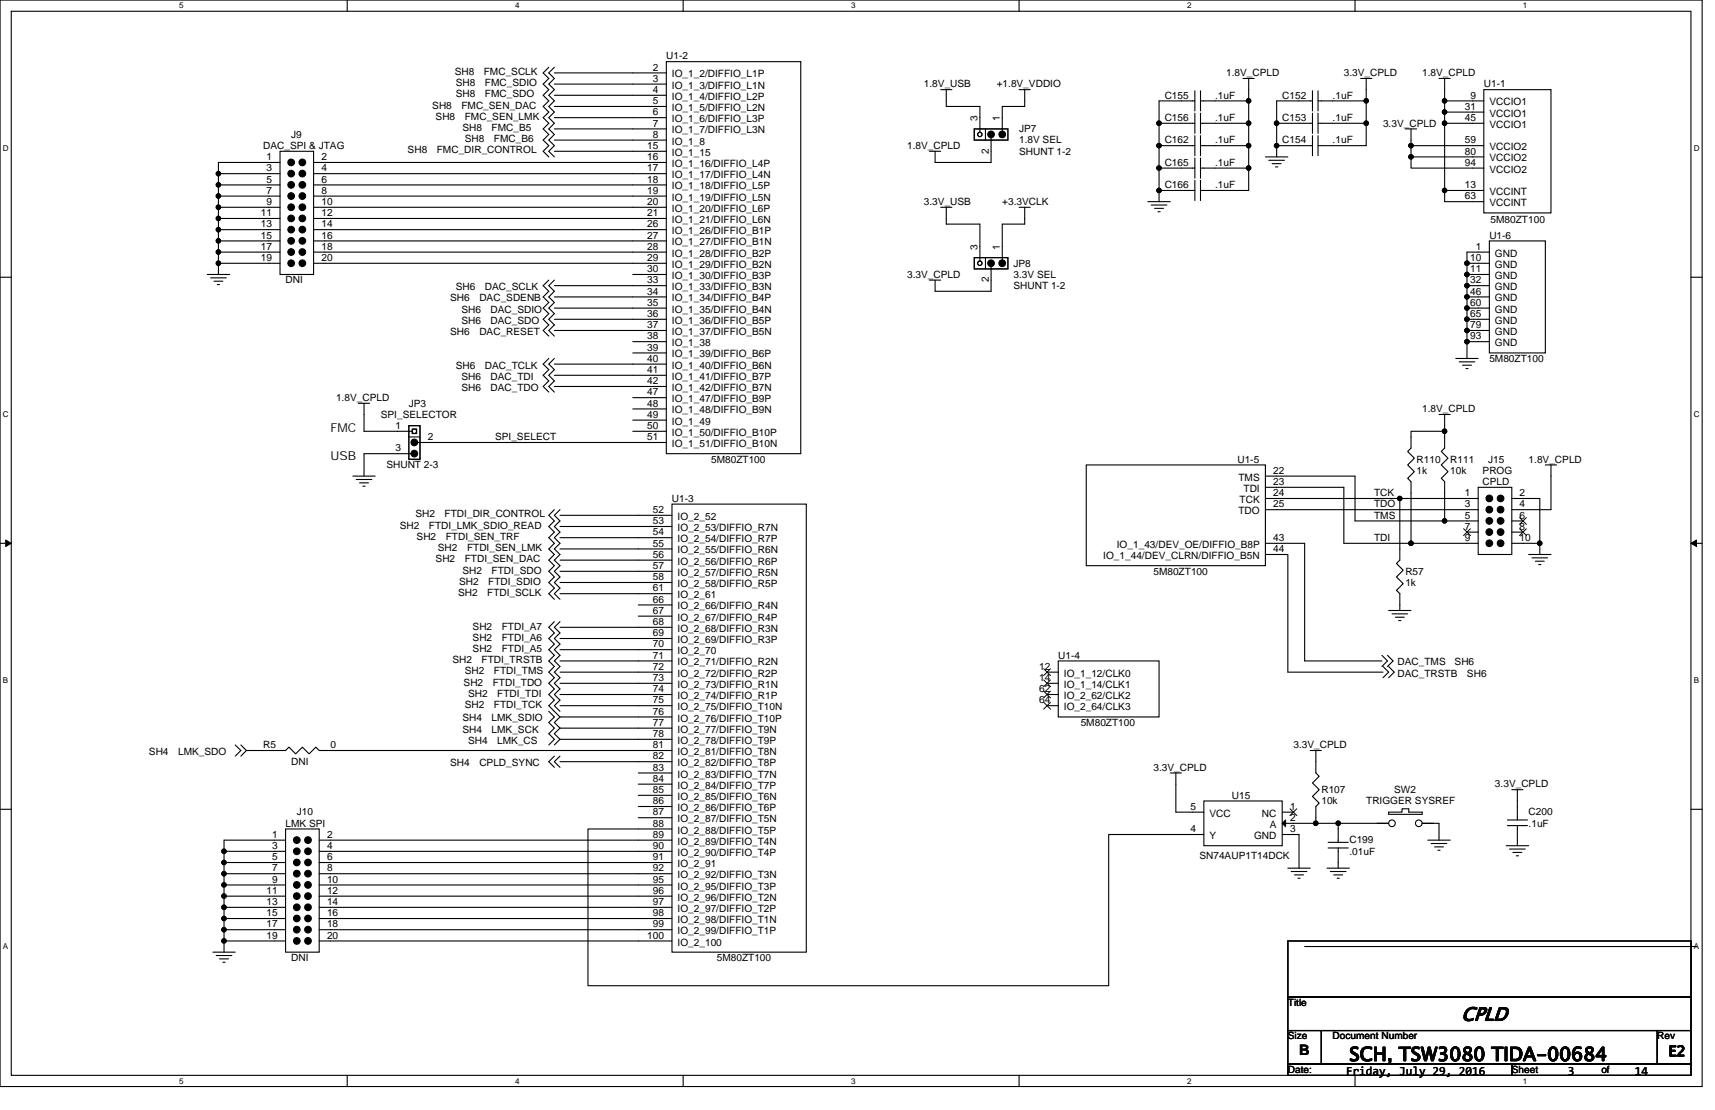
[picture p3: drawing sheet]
<svg xmlns="http://www.w3.org/2000/svg" width="432mm" height="279mm" viewBox="0 0 432 279" stroke-linecap="round" stroke-linejoin="round" font-family="sans-serif">
<path d="M0 0h428.6v273.5h-428.6zM2.8 2.8h422.9v267.9h-422.9z" fill="none" stroke="#000" stroke-width=".28"/>
<g fill="#fff">
<path d="M45.1 .3h1.1v2.3h-1.1z"/>
<path d="M45.1 271h1.1v2.2h-1.1z"/>
</g>
<path d="M87.4 0v2.8M87.4 270.7v2.8" fill="none" stroke="#000" stroke-width=".28"/>
<g fill="#fff">
<path d="M129.7 .3h1.1v2.3h-1.1z"/>
<path d="M129.7 271h1.1v2.2h-1.1z"/>
</g>
<path d="M172 0v2.8M172 270.7v2.8" fill="none" stroke="#000" stroke-width=".28"/>
<g fill="#fff">
<path d="M214.3 .3h1.1v2.3h-1.1z"/>
<path d="M214.3 271h1.1v2.2h-1.1z"/>
</g>
<path d="M256.6 0v2.8M256.6 270.7v2.8" fill="none" stroke="#000" stroke-width=".28"/>
<g fill="#fff">
<path d="M298.9 .3h1.1v2.3h-1.1z"/>
<path d="M298.9 271h1.1v2.2h-1.1z"/>
</g>
<path d="M341.2 0v2.8M341.2 270.7v2.8" fill="none" stroke="#000" stroke-width=".28"/>
<g fill="#fff">
<path d="M383.5 .3h1.1v2.3h-1.1z"/>
<path d="M383.5 271h1.1v2.2h-1.1z"/>
<path d="M.7 36.3h1.5v2.3h-1.5z"/>
<path d="M426.5 36.3h1.4v2.3h-1.4z"/>
<path d="M.7 103.3h1.5v2.2h-1.5z"/>
<path d="M426.5 103.3h1.4v2.2h-1.4z"/>
</g>
<path d="M0 69.8h2.8M425.7 69.8h2.9" fill="none" stroke="#000" stroke-width=".28"/>
<g fill="#fff">
<path d="M.7 170.2h1.4v2.3h-1.4z"/>
<path d="M426.5 170.2h1.3v2.3h-1.3z"/>
</g>
<path d="M0 136.8h2.8M425.7 136.8h2.9" fill="none" stroke="#000" stroke-width=".28"/>
<path d="M1.4 135.9l1.4 .9-1.4 .8zM425.7 136.8l1.4-.9v1.7z" fill="#000" stroke="#000" stroke-width=".25"/>
<g fill="#fff">
<path d="M.7 237.2h1.4v2.2h-1.4z"/>
<path d="M426.4 237.2h1.4v2.2h-1.4z"/>
</g>
<g fill="none" stroke="#000" stroke-width=".28">
<path d="M138.2 16.9l-1.4 1.5 1.4 1.3-1.4 1.5 1.4 1.4-1.4 1.4 1.4 1.4-1.4 1.4 1.4 1.4-1.4 1.4 1.4 1.4-1.4 1.4 1.4 1.4-1.4 1.5 1.4 1.4-1.4 1.4 1.4 1.4M139.6 16.9l-1.4 1.5 1.4 1.3-1.4 1.5 1.4 1.4-1.4 1.4 1.4 1.4-1.4 1.4 1.4 1.4-1.4 1.4 1.4 1.4-1.4 1.4 1.4 1.4-1.4 1.5 1.4 1.4-1.4 1.4 1.4 1.4M167.8 15.5h33.8v98.7h-33.8zM167.8 18.4h-28.2M313 19.7h2.8M314.4 19.7v5.7M342.6 19.7h2.8M344 19.7v5.7M362.3 19.7h2.8M363.7 19.7v5.7M70.5 38.1h8.5v31h-8.5zM167.8 24h-28.2"/>
<path d="M167.8 26.8h-28.2M167.8 21.2h-28.2M167.8 32.4h-28.2M167.8 35.3h-28.2M167.8 29.6h-28.2M167.8 38.1h-28.2M234 38.1h2.9M236.9 22.6h2.8M238.3 22.6v4.2h8.4v6.5M245.3 32.4h8.5v2.9h-8.5zM248.1 32.4v2.9M249.5 34.4v6.5h-14.1v-2.8"/>
<path d="M251.8 33.3h1.1v1.1h-1.1zM256.6 22.6h2.8M258 22.6v4.2h-5.7v6.5M291.8 31v5.7M291.8 36.7v5.6M291.8 36.7h9M291.8 31h9M300.8 28.5v5.1M300.8 34.1v5.1M300.8 22.9v5M300.8 39.8v5.1M300.8 25.4h-9v5.6"/>
<path d="M302.3 36.7h12.1M302.3 28.5v5.1M302.3 34.1v5.1M302.3 22.9v5M302.3 39.8v5.1M314.4 25.4v5.6M314.4 31h-12.1M314.4 25.4h-12.1M314.4 31v5.7M314.4 36.7v5.6M318.6 39.5h5.7M321.4 31v5.7"/>
<path d="M321.4 36.7v2.8M321.4 31h9.1M330.5 34.1v5.1M330.5 28.5v5.1M330.5 22.9v5M330.5 36.7h-9.1M330.5 25.4h-9.1v5.6M331.9 31h12.1M331.9 25.4h12.1M331.9 34.1v5.1M331.9 28.5v5.1M331.9 22.9v5"/>
<path d="M344 25.4v5.6M344 31v5.7h-12.1M353.8 32.4h2.9M355.3 39.5v2.8h18.3M355.3 36.7v2.8h18.3M355.3 32.4v4.3h18.3M373.6 22.6h16.9v31h-16.9zM373.6 31h-9.9v16.9M373.6 28.2h-9.9v2.8M373.6 25.4h-9.9v2.8M55 46.5h15.5M55 43.7v2.8"/>
<path d="M55 49.4h15.5M55 46.5v2.9M55 52.2h15.5M55 49.4v2.8M55 55h15.5M55 52.2v2.8M55 57.8h15.5M55 55v2.8M55 57.8v2.8M55 43.7h15.5M70.5 40.9h-15.5v2.8M79 40.9h88.8"/>
<path d="M79 43.7h88.8M79 46.5h88.8M79 49.4h88.8M79 52.2h88.8M79 55h88.8M79 57.8h88.8M236.9 52.2h2.8M238.3 52.2v4.2h8.4v9.3M256.6 52.2h2.8M258 52.2v4.2h-5.7v9.3M289 50.8h5.6M289.9 51.6h3.9"/>
<path d="M290.7 52.5h2.2M291.5 53.3h.6M291.8 42.3v5.6M291.8 47.9v2.9M291.8 42.3h9M291.8 47.9h9M300.8 45.4v5.1M302.3 45.4v5.1M314.4 42.3h-12.1M314.4 42.3v5.6h-12.1M319.4 40.3h4M320.3 41.2h2.3"/>
<path d="M321.1 42h.6M373.6 47.9h-9.9v2.9h9.9M52.2 69.1h5.6M53 69.9h4M53.9 70.8h2.2M54.7 71.6h.6M55 60.6h15.5M55 63.5h15.5M55 60.6v2.9M55 66.3h15.5M55 63.5v2.8M55 66.3v2.8"/>
<path d="M79 60.6h88.8M79 63.5h88.8M79 66.3h88.8M138.2 70.5l-1.4 1.4 1.4 1.4-1.4 1.4 1.4 1.4-1.4 1.5 1.4 1.4-1.4 1.4 1.4 1.4-1.4 1.4 1.4 1.4M139.6 70.5l-1.4 1.4 1.4 1.4-1.4 1.4 1.4 1.4-1.4 1.5 1.4 1.4-1.4 1.4 1.4 1.4-1.4 1.4 1.4 1.4M159.3 69.1h8.5M167.8 77.6h-28.2M167.8 74.7h-28.2M167.8 71.9h-28.2M234 70.5h2.9M245.3 64.9h8.5v2.8h-8.5zM248.1 64.9v2.8"/>
<path d="M249.5 66.8v6.5h-14.1v-2.8M251.8 65.7h1.1v1.1h-1.1zM369.4 66.3v2.8h5.6M369.4 69.1v2.8h5.6M369.4 71.9v2.8h5.6M369.4 77.6h5.6M369.4 77.6v2.8h5.6M369.4 74.7v2.9M375 63.5h-5.6v2.8h5.6M375 60.6h14.1v28.2h-14.1zM138.2 90.2l-1.4 1.5 1.4 1.3-1.4 1.5 1.4 1.4-1.4 1.4 1.4 1.4M139.6 80.4h28.2"/>
<path d="M139.6 90.2l-1.4 1.5 1.4 1.3-1.4 1.5 1.4 1.4-1.4 1.4 1.4 1.4M139.6 83.2h28.2M159.3 86h8.5M159.3 88.8h8.5M167.8 91.7h-28.2M167.8 94.5h-28.2M167.8 97.3h-28.2M366.5 90.2h5.7M367.4 91.1h3.9M368.2 91.9h2.3M369.1 92.8h.5M369.4 83.2v2.8h5.6"/>
<path d="M369.4 80.4v2.8h5.6M369.4 86v4.2M88.8 119.8h5.7M90.2 101.5h2.8M91.7 101.5v7.1h12.1M102.9 107.1h2.8v8.5h-2.8zM102.9 110h2.8M103.8 108h1.1v1.1h-1.1zM103.8 114.2h-12.1v5.6M104.9 111.4h62.9M159.3 100.1h8.5M159.3 102.9h8.5"/>
<path d="M159.3 105.7h8.5M159.3 108.6h8.5M273.5 117h45.1v25.4h-45.1zM318.6 119.8h22.6v11.3h22.5M362.3 104.3h2.8M363.7 108.6v4.2l-.8 .8 1.7 1.7-1.7 1.7 1.7 1.7-1.7 1.7 .8 .8v9.9M363.7 104.3v4.3h-8.4v4.2l-.9 .8 1.7 1.7-1.7 1.7 1.7 1.7-1.7 1.7 .9 .8v15.6h-17v-14.1h-19.7M389.1 117h2.8M390.5 117v11.3h-9.9M89.7 120.7h3.9M90.5 121.5h2.3M91.4 122.4h.5"/>
<path d="M139.6 128.3l-1.4 1.4 1.4 1.4-1.4 1.4 1.4 1.4-1.4 1.4 1.4 1.5-1.4 1.4 1.4 1.4-1.4 1.4 1.4 1.4-1.4 1.4 1.4 1.4-1.4 1.4 1.4 1.4-1.4 1.4 1.4 1.5M141 128.3l-1.4 1.4 1.4 1.4-1.4 1.4 1.4 1.4-1.4 1.4 1.4 1.5-1.4 1.4 1.4 1.4-1.4 1.4 1.4 1.4-1.4 1.4 1.4 1.4-1.4 1.4 1.4 1.4-1.4 1.4 1.4 1.5M169.2 135.3h-28.2M169.2 129.7h-28.2M169.2 138.2h-28.2M169.2 132.5h-28.2M169.2 126.9h33.8v112.8h-33.8zM318.6 128.3h53.6M318.6 125.5h33.8M318.6 136.8h9.9v29.6h19.4M318.6 139.6h5.7v29.6h23.9M352.4 125.5h19.8"/>
<path d="M352.4 125.5v15.5l-.8 .8 1.7 1.7-1.7 1.7 1.7 1.7-1.7 1.7 .8 .8v4.3M355.3 136.8h16.9M363.7 131.1h8.5M369.4 133.9h2.8M372.2 122.7h8.4v16.9h-8.4zM380.6 125.5h7.1v11.3M380.6 136.8h7.1M380.6 131.1h2.9M380.6 133.9h2.9M384.9 139.6h5.6M387.7 136.8v2.8M139.6 156.5l-1.4 1.4 1.4 1.4-1.4 1.4 1.4 1.4-1.4 1.4 1.4 1.5-1.4 1.4 1.4 1.4-1.4 1.4 1.4 1.4-1.4 1.4 1.4 1.4-1.4 1.4 1.4 1.4-1.4 1.4 2.8 2.9"/>
<path d="M141 156.5l-1.4 1.4 1.4 1.4-1.4 1.4 1.4 1.4-1.4 1.4 1.4 1.5-1.4 1.4 1.4 1.4-1.4 1.4 1.4 1.4-1.4 1.4 1.4 1.4-1.4 1.4 1.4 1.4-1.4 1.4 1.4 1.4M160.7 152.3h8.5M160.7 155.1h8.5M169.2 143.8h-28.2M169.2 146.6h-28.2M169.2 141h-28.2M169.2 149.4h-28.2M169.2 157.9h-28.2M349.6 153.7h5.7M350.5 154.5h3.9M351.3 155.4h2.3M352.1 156.2h.6"/>
<path d="M385.7 140.4h4M386.6 141.3h2.2M387.4 142.1h.6M138.2 179l1.4 1.5-1.4 1.4 1.4 1.4-1.4 1.4 1.4 1.4-1.4 1.4M169.2 163.5h-28.2M169.2 166.4h-28.2M169.2 160.7h-28.2M169.2 174.8h-28.2M169.2 169.2h-28.2M169.2 177.6h-28.2M169.2 172h-28.2M263.6 169.2h2.8"/>
<path d="M263.6 172h2.8M263.6 174.8h2.8M263.6 177.6h2.8M266.4 166.4h25.4v14.1h-25.4zM347.9 165l1.4 1.4-1.4 1.4M348.2 167.8l1.4 1.4-1.4 1.4M349.3 165l1.5 1.4-1.5 1.4M349.6 167.8l1.4 1.4-1.4 1.4M59.2 187.5l1.4 1.4-1.4 1.4M60.6 187.5l1.4 1.4M62 188.9h9.9l.8-.8 1.7 1.7 1.7-1.7 1.7 1.7 1.7-1.7 .9 .8h88.8M62 188.9l-1.4 1.4"/>
<path d="M139.6 190.3l-1.4 1.4 1.4 1.4M141 190.3l-1.4 1.4 1.4 1.4M141 191.7h28.2M141 183.3l-1.4 1.4 1.4 1.4M141 180.5l-1.4 1.4 1.4 1.4M141 186.1l-1.4 1.4M160.7 194.6h8.5M160.7 197.4h8.5M169.2 180.5h-28.2M169.2 183.3h-28.2M169.2 186.1h-28.2M294.6 194.6h2.9"/>
<path d="M296.1 194.6v9.8h7M329.9 188.9h2.8M331.3 188.9v5.7l.8 .8-1.6 1.7 1.6 1.7-1.6 1.7 1.6 1.7-.8 .8v4.2M380.6 198.8h2.9M382 198.8v7.6M0 203.7h2.8M56.4 219.9v2.9M56.4 214.3v2.8h15.5M56.4 217.1v2.8h15.5M56.4 214.3h15.5M71.9 208.7h8.5v31h-8.5zM71.9 211.5h-15.5v2.8"/>
<path d="M80.4 211.5h88.8M80.4 214.3h88.8M80.4 217.1h88.8M80.4 219.9h88.8M160.7 200.2h8.5M160.7 203h8.5M160.7 205.8h8.5M169.2 208.7h-21.2v39.4h131.1v-38h24M303.1 201.6h19.7v11.3h-19.7zM322.8 207.2h8.5M322.8 210.1h4.3v8.4M322.8 204.4h2.8"/>
<path d="M324.3 218.5h5.6M325.1 219.4h3.9M331.3 207.2h5.6M334.1 218.5h5.6M334.4 213.4h5.1M334.4 212h5.1M335 219.4h3.9M336.9 207.2v4.8M336.9 207.2h12.7M336.9 213.4v5.1M349.6 204.4h3.4v-.8h1.7v.8h3.4v.6h-8.5zM358.1 207.2h4.2v4.3"/>
<path d="M359.5 211.5h5.6M360.3 212.3h4M361.2 213.2h2.2M362 214h.6M379.2 212.9h5.7M379.5 207.8h5.1M379.5 206.4h5.1M380.1 213.7h3.9M380.9 214.6h2.3M381.8 215.4h.5M382 207.8v5.1M425.7 203.7h2.9"/>
<path d="M53.6 239.7h5.6M56.4 225.6v2.8M56.4 222.8h15.5M56.4 222.8v2.8h15.5M56.4 228.4h15.5M56.4 228.4v2.8h15.5M56.4 231.2v2.8h15.5M56.4 234v2.9h15.5M56.4 236.9v2.8M80.4 222.8h88.8M80.4 225.6h88.8M80.4 228.4h88.8"/>
<path d="M80.4 231.2h88.8M80.4 234h88.8M80.4 236.9h88.8M324.3 236.9h101.4v14.1h-101.4zM325.9 220.2h2.3M326.8 221.1h.5M328.5 238.3h98.7M335.8 220.2h2.3M336.7 221.1h.5M54.4 240.5h4M55.3 241.4h2.2M56.1 242.2h.6"/>
<path d="M324.3 251h101.4v8.4h-101.4zM324.3 259.4h8.4v8.5h-8.4zM332.7 259.4h84.6v8.5h-84.6zM417.3 259.4h8.4v8.5h-8.4zM324.3 267.9h56.3v2.8h-56.3zM380.6 267.9h45.1v2.8h-45.1z"/>
<circle cx="246.7" cy="33.8" r=".55"/>
<circle cx="249.5" cy="33.8" r=".56"/>
<circle cx="246.7" cy="66.3" r=".56"/>
<circle cx="249.5" cy="66.3" r=".57"/>
<circle cx="104.3" cy="108.6" r=".56"/>
<circle cx="104.3" cy="114.2" r=".55"/>
<circle cx="104.3" cy="111.4" r=".55"/>
<circle cx="350.5" cy="207.2" r=".84"/>
<circle cx="357.2" cy="207.2" r=".84"/>
</g>
<g fill="#000" stroke="#000" stroke-width=".28">
<path d="M323.7 206.4v1.7l-.9-.9z"/>
<circle cx="249.5" cy="33.8" r=".84"/>
<circle cx="252.3" cy="33.8" r=".84"/>
<circle cx="291.8" cy="31" r=".57"/>
<circle cx="291.8" cy="36.7" r=".56"/>
<circle cx="314.4" cy="31" r=".56"/>
<circle cx="314.4" cy="36.7" r=".55"/>
<circle cx="314.4" cy="25.4" r=".55"/>
<circle cx="321.4" cy="31" r=".56"/>
<circle cx="321.4" cy="36.7" r=".55"/>
<circle cx="344" cy="31" r=".56"/>
<circle cx="344" cy="25.4" r=".55"/>
<circle cx="355.3" cy="39.5" r=".56"/>
<circle cx="355.3" cy="36.7" r=".56"/>
<circle cx="363.7" cy="31" r=".56"/>
<circle cx="363.7" cy="28.2" r=".55"/>
<circle cx="363.7" cy="25.4" r=".55"/>
<circle cx="55" cy="52.2" r=".56"/>
<circle cx="55" cy="46.5" r=".55"/>
<circle cx="55" cy="57.8" r=".55"/>
<circle cx="55" cy="43.7" r=".55"/>
<circle cx="55" cy="55" r=".55"/>
<circle cx="55" cy="49.3" r=".55"/>
<circle cx="73.3" cy="46.5" r=".84"/>
<circle cx="73.3" cy="52.2" r=".84"/>
<circle cx="73.3" cy="40.9" r=".84"/>
<circle cx="73.3" cy="49.3" r=".84"/>
<circle cx="73.3" cy="57.8" r=".84"/>
<circle cx="73.3" cy="43.7" r=".84"/>
<circle cx="73.3" cy="55" r=".84"/>
<circle cx="76.1" cy="46.5" r=".84"/>
<circle cx="76.1" cy="52.2" r=".84"/>
<circle cx="76.1" cy="40.9" r=".84"/>
<circle cx="76.1" cy="43.7" r=".84"/>
<circle cx="76.1" cy="49.3" r=".84"/>
<circle cx="76.1" cy="57.8" r=".84"/>
<circle cx="76.1" cy="55" r=".84"/>
<circle cx="291.8" cy="47.9" r=".56"/>
<circle cx="291.8" cy="42.3" r=".56"/>
<circle cx="314.4" cy="42.3" r=".55"/>
<circle cx="363.7" cy="47.9" r=".55"/>
<circle cx="55" cy="66.3" r=".56"/>
<circle cx="55" cy="60.6" r=".55"/>
<circle cx="55" cy="63.4" r=".55"/>
<circle cx="73.3" cy="63.4" r=".84"/>
<circle cx="73.3" cy="60.6" r=".84"/>
<circle cx="73.3" cy="66.3" r=".84"/>
<circle cx="76.1" cy="60.6" r=".84"/>
<circle cx="76.1" cy="63.4" r=".84"/>
<circle cx="76.1" cy="66.3" r=".84"/>
<circle cx="249.5" cy="66.3" r=".84"/>
<circle cx="252.3" cy="66.3" r=".84"/>
<circle cx="369.3" cy="66.3" r=".57"/>
<circle cx="369.3" cy="77.5" r=".56"/>
<circle cx="369.3" cy="71.9" r=".56"/>
<circle cx="369.3" cy="69.1" r=".56"/>
<circle cx="369.3" cy="74.7" r=".56"/>
<circle cx="369.3" cy="80.4" r=".57"/>
<circle cx="369.3" cy="83.2" r=".56"/>
<circle cx="369.3" cy="86" r=".56"/>
<circle cx="104.3" cy="111.4" r=".84"/>
<circle cx="104.3" cy="114.2" r=".84"/>
<circle cx="363.7" cy="108.6" r=".56"/>
<circle cx="352.4" cy="125.5" r=".55"/>
<circle cx="355.2" cy="136.7" r=".57"/>
<circle cx="363.7" cy="131.1" r=".55"/>
<circle cx="375" cy="125.5" r=".84"/>
<circle cx="375" cy="128.3" r=".84"/>
<circle cx="375" cy="131.1" r=".84"/>
<circle cx="375" cy="136.7" r=".84"/>
<circle cx="375" cy="133.9" r=".84"/>
<circle cx="377.8" cy="125.5" r=".84"/>
<circle cx="377.8" cy="128.3" r=".84"/>
<circle cx="377.8" cy="131.1" r=".84"/>
<circle cx="377.8" cy="136.7" r=".84"/>
<circle cx="377.8" cy="133.9" r=".84"/>
<circle cx="387.7" cy="136.7" r=".56"/>
<circle cx="56.4" cy="214.3" r=".56"/>
<circle cx="56.4" cy="219.9" r=".55"/>
<circle cx="56.4" cy="217.1" r=".55"/>
<circle cx="74.7" cy="219.9" r=".84"/>
<circle cx="74.7" cy="211.5" r=".84"/>
<circle cx="74.7" cy="214.3" r=".84"/>
<circle cx="74.7" cy="217.1" r=".84"/>
<circle cx="77.5" cy="217.1" r=".84"/>
<circle cx="77.5" cy="219.9" r=".84"/>
<circle cx="77.5" cy="214.3" r=".84"/>
<circle cx="77.5" cy="211.5" r=".84"/>
<circle cx="331.3" cy="207.2" r=".56"/>
<circle cx="336.9" cy="207.2" r=".56"/>
<circle cx="56.4" cy="228.4" r=".56"/>
<circle cx="56.4" cy="231.2" r=".55"/>
<circle cx="56.4" cy="236.8" r=".55"/>
<circle cx="56.4" cy="225.5" r=".55"/>
<circle cx="56.4" cy="222.7" r=".55"/>
<circle cx="56.4" cy="234" r=".55"/>
<circle cx="74.7" cy="231.2" r=".84"/>
<circle cx="74.7" cy="236.8" r=".84"/>
<circle cx="74.7" cy="225.6" r=".84"/>
<circle cx="74.7" cy="228.4" r=".84"/>
<circle cx="74.7" cy="234" r=".84"/>
<circle cx="74.7" cy="222.7" r=".84"/>
<circle cx="77.5" cy="231.2" r=".84"/>
<circle cx="77.5" cy="222.7" r=".84"/>
<circle cx="77.5" cy="228.4" r=".84"/>
<circle cx="77.5" cy="236.8" r=".84"/>
<circle cx="77.5" cy="225.6" r=".84"/>
<circle cx="77.5" cy="234" r=".84"/>
</g>
<g fill="none" stroke="#000" stroke-width=".25">
<path d="M368.5 133.1l1.7 1.7M370.2 133.1l-1.7 1.7M382.6 130.3l1.7 1.7M382.6 133.1l1.7 1.7M384.3 130.3l-1.7 1.7M384.3 133.1l-1.7 1.7M262.8 168.3l1.7 1.8M262.8 171.2l1.7 1.7M262.8 174l1.7 1.7M262.8 176.8l1.7 1.7M264.5 168.3l-1.7 1.8M264.5 171.2l-1.7 1.7"/>
<path d="M264.5 174l-1.7 1.7M264.5 176.8l-1.7 1.7M324.8 203.6l1.7 1.7M326.5 203.6l-1.7 1.7"/>
</g>
<g font-size="4.8">
<text x="367.9" y="256.9">CPLD</text>
<text x="339.7" y="267">SCH, TSW3080 TIDA-00684</text>
</g>
<g font-size="3.7">
<text x="327.1" y="265.6">B</text>
<text x="420.1" y="265.9">E2</text>
</g>
<g font-size="3.1">
<text x="83.2" y="108.9">FMC</text>
<text x="83.2" y="115.9">USB</text>
<text x="338.9" y="270.7">Friday, July 29, 2016</text>
<text x="394.7" y="270.7">3</text>
<text x="411.6" y="270.7">14</text>
</g>
<g font-size="2.5">
<text x="164.4" y="17.8">2</text>
<text x="167.8" y="14.9">U1-2</text>
<text x="114.5" y="18.9">SH8</text>
<text x="114.8" y="21.7">SH8</text>
<text x="121.8" y="18.9">FMC_SCLK</text>
<text x="122.1" y="21.7">FMC_SDIO</text>
<text x="164.4" y="20.6">3</text>
<text x="164.4" y="23.4">4</text>
<text x="169.2" y="19.5">IO_1_2/DIFFIO_L1P</text>
<text x="169.2" y="22.3">IO_1_3/DIFFIO_L1N</text>
<text x="232.6" y="22">1.8V_USB</text>
<text x="251" y="22">+1.8V_VDDIO</text>
<text x="308.7" y="19.2">1.8V_CPLD</text>
<text x="338.3" y="19.2">3.3V_CPLD</text>
<text x="358.1" y="19.2">1.8V_CPLD</text>
<text x="373.6" y="22">U1-1</text>
<text x="108.8" y="27.3">SH8</text>
<text x="114.8" y="24.5">SH8</text>
<text x="116.2" y="27.3">FMC_SEN_DAC</text>
<text x="122.1" y="24.5">FMC_SDO</text>
<text x="164.4" y="26.2">5</text>
<text x="164.4" y="29">6</text>
<text x="169.2" y="25.1">IO_1_4/DIFFIO_L2P</text>
<text x="169.2" y="27.9">IO_1_5/DIFFIO_L2N</text>
<text x="293.2" y="24.8">C155</text>
<text x="305.9" y="24.8">.1uF</text>
<text x="322.8" y="24.8">C152</text>
<text x="335.5" y="24.8">.1uF</text>
<text x="368.8" y="27.6">31</text>
<text x="370.2" y="24.8">9</text>
<text x="375" y="26.5">VCCIO1</text>
<text x="375" y="29.4">VCCIO1</text>
<text x="73.3" y="34.7">J9</text>
<text x="109.7" y="30.2">SH8</text>
<text x="116.5" y="33">SH8</text>
<text x="117" y="35.8">SH8</text>
<text x="117" y="30.2">FMC_SEN_LMK</text>
<text x="123.8" y="33">FMC_B5</text>
<text x="124.4" y="35.8">FMC_B6</text>
<text x="164.4" y="31.9">7</text>
<text x="164.4" y="34.7">8</text>
<text x="169.2" y="30.8">IO_1_6/DIFFIO_L3P</text>
<text x="169.2" y="33.6">IO_1_7/DIFFIO_L3N</text>
<text x="246.1" y="30.5" transform="rotate(-90 246.1 30.5)">3</text>
<text x="251.8" y="30.5" transform="rotate(-90 251.8 30.5)">1</text>
<text x="256.6" y="33.3">JP7</text>
<text x="293.2" y="30.5">C156</text>
<text x="305.9" y="30.5">.1uF</text>
<text x="322.8" y="30.5">C153</text>
<text x="335.5" y="30.5">.1uF</text>
<text x="348.2" y="31.9">3.3V_CPLD</text>
<text x="368.8" y="30.4">45</text>
<text x="375" y="32.2">VCCIO1</text>
<text x="66.3" y="37.5">DAC_SPI &amp; JTAG</text>
<text x="67.1" y="40.3">1</text>
<text x="80.9" y="40.3">2</text>
<text x="102.6" y="38.6">SH8</text>
<text x="110" y="38.6">FMC_DIR_CONTROL</text>
<text x="163" y="37.5">15</text>
<text x="163" y="40.3">16</text>
<text x="169.2" y="36.4">IO_1_8</text>
<text x="169.2" y="39.2">IO_1_15</text>
<text x="228.4" y="37.5">1.8V_CPLD</text>
<text x="248.9" y="38.7" transform="rotate(-90 248.9 38.7)">2</text>
<text x="256.6" y="36.1">1.8V SEL</text>
<text x="256.6" y="38.9">SHUNT 1-2</text>
<text x="293.2" y="36.1">C162</text>
<text x="293.2" y="41.7">C165</text>
<text x="305.9" y="36.1">.1uF</text>
<text x="305.9" y="41.7">.1uF</text>
<text x="322.8" y="36.1">C154</text>
<text x="335.5" y="36.1">.1uF</text>
<text x="368.8" y="36.1">59</text>
<text x="368.8" y="38.9">80</text>
<text x="368.8" y="41.7">94</text>
<text x="375" y="37.8">VCCIO2</text>
<text x="375" y="40.6">VCCIO2</text>
<text x="67.1" y="43.1">3</text>
<text x="67.1" y="46">5</text>
<text x="80.9" y="43.1">4</text>
<text x="80.9" y="46">6</text>
<text x="163" y="43.1">17</text>
<text x="163" y="46">18</text>
<text x="169.2" y="42">IO_1_16/DIFFIO_L4P</text>
<text x="169.2" y="44.9">IO_1_17/DIFFIO_L4N</text>
<text x="169.2" y="47.7">IO_1_18/DIFFIO_L5P</text>
<text x="293.2" y="47.4">C166</text>
<text x="305.9" y="47.4">.1uF</text>
<text x="368.8" y="47.3">13</text>
<text x="375" y="43.5">VCCIO2</text>
<text x="67.1" y="48.8">7</text>
<text x="67.1" y="51.6">9</text>
<text x="80.9" y="48.8">8</text>
<text x="80.9" y="51.6">10</text>
<text x="163" y="48.8">19</text>
<text x="163" y="51.6">20</text>
<text x="169.2" y="50.5">IO_1_19/DIFFIO_L5N</text>
<text x="169.2" y="53.3">IO_1_20/DIFFIO_L6P</text>
<text x="232.6" y="51.6">3.3V_USB</text>
<text x="252.3" y="51.6">+3.3VCLK</text>
<text x="368.8" y="50.2">63</text>
<text x="375" y="49.1">VCCINT</text>
<text x="375" y="51.9">VCCINT</text>
<text x="65.7" y="54.4">11</text>
<text x="65.7" y="57.2">13</text>
<text x="80.9" y="54.4">12</text>
<text x="80.9" y="57.2">14</text>
<text x="163" y="54.4">21</text>
<text x="163" y="57.2">26</text>
<text x="169.2" y="56.1">IO_1_21/DIFFIO_L6N</text>
<text x="169.2" y="58.9">IO_1_26/DIFFIO_B1P</text>
<text x="375.3" y="56.1">5M80ZT100</text>
<text x="65.7" y="60">15</text>
<text x="65.7" y="62.9">17</text>
<text x="65.7" y="65.7">19</text>
<text x="80.9" y="60">16</text>
<text x="80.9" y="62.9">18</text>
<text x="80.9" y="65.7">20</text>
<text x="163" y="60">27</text>
<text x="163" y="62.9">28</text>
<text x="163" y="65.7">29</text>
<text x="169.2" y="61.8">IO_1_27/DIFFIO_B1N</text>
<text x="169.2" y="64.6">IO_1_28/DIFFIO_B2P</text>
<text x="246.1" y="62.9" transform="rotate(-90 246.1 62.9)">3</text>
<text x="251.8" y="62.9" transform="rotate(-90 251.8 62.9)">1</text>
<text x="370.2" y="65.7">10</text>
<text x="371.6" y="62.9">1</text>
<text x="375" y="60">U1-6</text>
<text x="376.4" y="64.6">GND</text>
<text x="71.9" y="71.3">DNI</text>
<text x="163" y="68.5">30</text>
<text x="163" y="71.3">33</text>
<text x="169.2" y="67.4">IO_1_29/DIFFIO_B2N</text>
<text x="169.2" y="70.2">IO_1_30/DIFFIO_B3P</text>
<text x="228.4" y="69.9">3.3V_CPLD</text>
<text x="248.9" y="71.1" transform="rotate(-90 248.9 71.1)">2</text>
<text x="255.2" y="67.1">JP8</text>
<text x="255.2" y="69.9">3.3V SEL</text>
<text x="370.2" y="68.5">11</text>
<text x="370.2" y="71.3">32</text>
<text x="376.4" y="67.4">GND</text>
<text x="376.4" y="70.2">GND</text>
<text x="113.3" y="75.8">SH6</text>
<text x="114.8" y="73">SH6</text>
<text x="120.7" y="75.8">DAC_SDENB</text>
<text x="122.1" y="73">DAC_SCLK</text>
<text x="163" y="74.1">34</text>
<text x="163" y="77">35</text>
<text x="169.2" y="73">IO_1_33/DIFFIO_B3N</text>
<text x="169.2" y="75.9">IO_1_34/DIFFIO_B4P</text>
<text x="255.2" y="72.7">SHUNT 1-2</text>
<text x="370.2" y="74.1">46</text>
<text x="370.2" y="77">60</text>
<text x="376.4" y="73">GND</text>
<text x="376.4" y="75.9">GND</text>
<text x="116.2" y="81.5">SH6</text>
<text x="116.2" y="78.7">SH6</text>
<text x="123.5" y="81.5">DAC_SDO</text>
<text x="123.5" y="78.7">DAC_SDIO</text>
<text x="163" y="79.8">36</text>
<text x="163" y="82.6">37</text>
<text x="169.2" y="78.7">IO_1_35/DIFFIO_B4N</text>
<text x="169.2" y="81.5">IO_1_36/DIFFIO_B5P</text>
<text x="370.2" y="79.8">65</text>
<text x="370.2" y="82.6">79</text>
<text x="376.4" y="78.7">GND</text>
<text x="376.4" y="81.5">GND</text>
<text x="113.3" y="84.3">SH6</text>
<text x="120.7" y="84.3">DAC_RESET</text>
<text x="163" y="85.4">38</text>
<text x="163" y="88.2">39</text>
<text x="169.2" y="84.3">IO_1_37/DIFFIO_B5N</text>
<text x="169.2" y="87.1">IO_1_38</text>
<text x="169.2" y="90">IO_1_39/DIFFIO_B6P</text>
<text x="370.2" y="85.4">93</text>
<text x="376.4" y="84.3">GND</text>
<text x="376.4" y="87.1">GND</text>
<text x="114.8" y="92.8">SH6</text>
<text x="116.2" y="95.6">SH6</text>
<text x="122.1" y="92.8">DAC_TCLK</text>
<text x="123.5" y="95.6">DAC_TDI</text>
<text x="163" y="91.1">40</text>
<text x="163" y="93.9">41</text>
<text x="169.2" y="92.8">IO_1_40/DIFFIO_B6N</text>
<text x="169.2" y="95.6">IO_1_41/DIFFIO_B7P</text>
<text x="375" y="91.1">5M80ZT100</text>
<text x="84.6" y="100.9">1.8V_CPLD</text>
<text x="116.2" y="98.4">SH6</text>
<text x="123.5" y="98.4">DAC_TDO</text>
<text x="163" y="96.7">42</text>
<text x="163" y="99.5">47</text>
<text x="169.2" y="98.4">IO_1_42/DIFFIO_B7N</text>
<text x="169.2" y="101.2">IO_1_47/DIFFIO_B9P</text>
<text x="95.9" y="105.2">SPI_SELECTOR</text>
<text x="99.5" y="108">1</text>
<text x="102.9" y="102.3">JP3</text>
<text x="163" y="102.3">48</text>
<text x="163" y="105.2">49</text>
<text x="163" y="108">50</text>
<text x="169.2" y="104.1">IO_1_48/DIFFIO_B9N</text>
<text x="169.2" y="106.9">IO_1_49</text>
<text x="358.1" y="103.8">1.8V_CPLD</text>
<text x="99.5" y="113.6">3</text>
<text x="107.7" y="110.8">2</text>
<text x="124.7" y="110.7">SPI_SELECT</text>
<text x="163" y="110.8">51</text>
<text x="169.2" y="109.7">IO_1_50/DIFFIO_B10P</text>
<text x="169.2" y="112.5">IO_1_51/DIFFIO_B10N</text>
<text x="97.3" y="117.9">SHUNT 2-3</text>
<text x="179" y="116.4">5M80ZT100</text>
<text x="311.6" y="116.4">U1-5</text>
<text x="320.6" y="119.3">22</text>
<text x="356.7" y="116.4">R110</text>
<text x="356.7" y="119.3">1k</text>
<text x="365.1" y="116.4">R111</text>
<text x="365.1" y="119.3">10k</text>
<text x="373.3" y="119.3">PROG</text>
<text x="374.7" y="116.4">J15</text>
<text x="384.9" y="116.4">1.8V_CPLD</text>
<text x="311.8" y="121">TMS</text>
<text x="313.1" y="123.8">TDI</text>
<text x="320.6" y="122.1">23</text>
<text x="320.6" y="124.9">24</text>
<text x="346" y="124.9">TCK</text>
<text x="368.8" y="124.9">1</text>
<text x="373.3" y="122.1">CPLD</text>
<text x="382.6" y="124.9">2</text>
<text x="104.6" y="130.3">SH2</text>
<text x="112" y="130.3">FTDI_DIR_CONTROL</text>
<text x="164.4" y="129.1">52</text>
<text x="164.4" y="131.9">53</text>
<text x="169.2" y="126.3">U1-3</text>
<text x="170.6" y="130.9">IO_2_52</text>
<text x="311.8" y="129.4">TDO</text>
<text x="312.1" y="126.6">TCK</text>
<text x="320.6" y="127.7">25</text>
<text x="346" y="127.7">TDO</text>
<text x="346" y="130.6">TMS</text>
<text x="368.8" y="127.7">3</text>
<text x="368.8" y="130.5">5</text>
<text x="382.6" y="127.7">4</text>
<text x="382.6" y="130.5">6</text>
<text x="100.7" y="133.1">SH2</text>
<text x="104.9" y="135.9">SH2</text>
<text x="108" y="133.1">FTDI_LMK_SDIO_READ</text>
<text x="112.2" y="135.9">FTDI_SEN_TRF</text>
<text x="164.4" y="134.7">54</text>
<text x="164.4" y="137.6">55</text>
<text x="170.6" y="133.7">IO_2_53/DIFFIO_R7N</text>
<text x="170.6" y="136.5">IO_2_54/DIFFIO_R7P</text>
<text x="281.2" y="137.9">IO_1_43/DEV_OE/DIFFIO_B8P</text>
<text x="320.6" y="136.2">43</text>
<text x="346" y="136.2">TDI</text>
<text x="368.8" y="133.3">7</text>
<text x="368.8" y="136.2">9</text>
<text x="382.6" y="133.3">8</text>
<text x="382.6" y="136.2">10</text>
<text x="109.7" y="141.5">SH2</text>
<text x="110.3" y="138.7">SH2</text>
<text x="117" y="141.5">FTDI_SEN_DAC</text>
<text x="117.6" y="138.7">FTDI_SEN_LMK</text>
<text x="164.4" y="140.4">56</text>
<text x="164.4" y="143.2">57</text>
<text x="170.6" y="139.3">IO_2_55/DIFFIO_R6N</text>
<text x="170.6" y="142.1">IO_2_56/DIFFIO_R6P</text>
<text x="277.8" y="140.7">IO_1_44/DEV_CLRN/DIFFIO_B5N</text>
<text x="320.6" y="139">44</text>
<text x="115.3" y="150">SH2</text>
<text x="115.6" y="147.2">SH2</text>
<text x="116.5" y="144.4">SH2</text>
<text x="122.7" y="150">FTDI_SCLK</text>
<text x="122.9" y="147.2">FTDI_SDIO</text>
<text x="123.8" y="144.4">FTDI_SDO</text>
<text x="164.4" y="146">58</text>
<text x="164.4" y="148.8">61</text>
<text x="170.6" y="144.9">IO_2_57/DIFFIO_R5N</text>
<text x="170.6" y="147.8">IO_2_58/DIFFIO_R5P</text>
<text x="290.4" y="144.6">5M80ZT100</text>
<text x="353.8" y="144.6">R57</text>
<text x="353.8" y="147.5">1k</text>
<text x="164.4" y="151.7">66</text>
<text x="164.4" y="154.5">67</text>
<text x="170.6" y="150.6">IO_2_61</text>
<text x="170.6" y="153.4">IO_2_66/DIFFIO_R4N</text>
<text x="119" y="161.3">SH2</text>
<text x="119" y="158.5">SH2</text>
<text x="126.3" y="161.3">FTDI_A6</text>
<text x="126.3" y="158.5">FTDI_A7</text>
<text x="164.4" y="157.3">68</text>
<text x="164.4" y="160.1">69</text>
<text x="170.6" y="156.2">IO_2_67/DIFFIO_R4P</text>
<text x="170.6" y="159">IO_2_68/DIFFIO_R3N</text>
<text x="170.6" y="161.9">IO_2_69/DIFFIO_R3P</text>
<text x="113.9" y="166.9">SH2</text>
<text x="119" y="164.1">SH2</text>
<text x="121.2" y="166.9">FTDI_TRSTB</text>
<text x="126.3" y="164.1">FTDI_A5</text>
<text x="164.4" y="162.9">70</text>
<text x="164.4" y="165.8">71</text>
<text x="170.6" y="164.7">IO_2_70</text>
<text x="170.6" y="167.5">IO_2_71/DIFFIO_R2N</text>
<text x="266.4" y="165.8">U1-4</text>
<text x="351.9" y="167.5">DAC_TMS</text>
<text x="366.2" y="167.5">SH6</text>
<text x="116.7" y="172.6">SH2</text>
<text x="117" y="169.7">SH2</text>
<text x="124.1" y="172.6">FTDI_TDO</text>
<text x="124.4" y="169.7">FTDI_TMS</text>
<text x="164.4" y="168.6">72</text>
<text x="164.4" y="171.4">73</text>
<text x="170.6" y="170.3">IO_2_72/DIFFIO_R2P</text>
<text x="170.6" y="173.1">IO_2_73/DIFFIO_R1N</text>
<text x="261.6" y="168.6">12</text>
<text x="261.6" y="171.4">14</text>
<text x="267.9" y="170.3">IO_1_12/CLK0</text>
<text x="267.9" y="173.1">IO_1_14/CLK1</text>
<text x="351.9" y="170.3">DAC_TRSTB</text>
<text x="369.4" y="170.3">SH6</text>
<text x="117" y="178.2">SH2</text>
<text x="117.9" y="175.4">SH2</text>
<text x="124.4" y="178.2">FTDI_TCK</text>
<text x="125.2" y="175.4">FTDI_TDI</text>
<text x="164.4" y="174.2">74</text>
<text x="164.4" y="177">75</text>
<text x="164.4" y="179.9">76</text>
<text x="170.6" y="176">IO_2_74/DIFFIO_R1P</text>
<text x="170.6" y="178.8">IO_2_75/DIFFIO_T10N</text>
<text x="261.6" y="174.2">62</text>
<text x="261.6" y="177">64</text>
<text x="267.9" y="176">IO_2_62/CLK2</text>
<text x="267.9" y="178.8">IO_2_64/CLK3</text>
<text x="116.5" y="184.4">SH4</text>
<text x="116.5" y="181.6">SH4</text>
<text x="123.8" y="184.4">LMK_SCK</text>
<text x="123.8" y="181.6">LMK_SDIO</text>
<text x="164.4" y="182.7">77</text>
<text x="164.4" y="185.5">78</text>
<text x="170.6" y="181.6">IO_2_76/DIFFIO_T10P</text>
<text x="170.6" y="184.4">IO_2_77/DIFFIO_T9N</text>
<text x="272.1" y="182.7">5M80ZT100</text>
<text x="37.5" y="190">SH4</text>
<text x="44.9" y="190">LMK_SDO</text>
<text x="66.3" y="188.3">R5</text>
<text x="83.2" y="188.3">0</text>
<text x="117.9" y="187.2">SH4</text>
<text x="125.2" y="187.2">LMK_CS</text>
<text x="164.4" y="188.3">81</text>
<text x="164.4" y="191.1">82</text>
<text x="170.6" y="187.2">IO_2_78/DIFFIO_T9P</text>
<text x="170.6" y="190.1">IO_2_81/DIFFIO_T8N</text>
<text x="325.6" y="188.3">3.3V_CPLD</text>
<text x="73.3" y="192.6">DNI</text>
<text x="113.3" y="192.8">SH4</text>
<text x="120.7" y="192.8">CPLD_SYNC</text>
<text x="164.4" y="194">83</text>
<text x="164.4" y="196.8">84</text>
<text x="170.6" y="192.9">IO_2_82/DIFFIO_T8P</text>
<text x="170.6" y="195.7">IO_2_83/DIFFIO_T7N</text>
<text x="290.4" y="194">3.3V_CPLD</text>
<text x="164.4" y="199.6">85</text>
<text x="164.4" y="202.4">86</text>
<text x="170.6" y="198.5">IO_2_84/DIFFIO_T7P</text>
<text x="170.6" y="201.3">IO_2_85/DIFFIO_T6N</text>
<text x="299.7" y="203.8">5</text>
<text x="310.2" y="201">U15</text>
<text x="324.8" y="203.8">1</text>
<text x="332.7" y="199.6">R107</text>
<text x="332.7" y="202.4">10k</text>
<text x="344" y="202.4">TRIGGER SYSREF</text>
<text x="351" y="199.6">SW2</text>
<text x="376.4" y="198.2">3.3V_CPLD</text>
<text x="71.9" y="208.1">LMK SPI</text>
<text x="74.7" y="205.3">J10</text>
<text x="164.4" y="205.2">87</text>
<text x="164.4" y="208.1">88</text>
<text x="170.6" y="204.2">IO_2_86/DIFFIO_T6P</text>
<text x="170.6" y="207">IO_2_87/DIFFIO_T5N</text>
<text x="170.6" y="209.8">IO_2_88/DIFFIO_T5P</text>
<text x="299.7" y="209.5">4</text>
<text x="304.5" y="205.6">VCC</text>
<text x="317.7" y="205.6">NC</text>
<text x="319.7" y="208.4">A</text>
<text x="324.8" y="206.7">2</text>
<text x="324.8" y="209.5">3</text>
<text x="384.9" y="205.3">C200</text>
<text x="384.9" y="208.1">.1uF</text>
<text x="68.5" y="210.9">1</text>
<text x="68.5" y="213.7">3</text>
<text x="82.3" y="210.9">2</text>
<text x="82.3" y="213.7">4</text>
<text x="164.4" y="210.9">89</text>
<text x="164.4" y="213.7">90</text>
<text x="170.6" y="212.6">IO_2_89/DIFFIO_T4N</text>
<text x="170.6" y="215.4">IO_2_90/DIFFIO_T4P</text>
<text x="304.5" y="211.2">Y</text>
<text x="315.8" y="211.2">GND</text>
<text x="339.7" y="212.3">C199</text>
<text x="339.7" y="215.1">.01uF</text>
<text x="68.5" y="216.5">5</text>
<text x="68.5" y="219.3">7</text>
<text x="82.3" y="216.5">6</text>
<text x="82.3" y="219.3">8</text>
<text x="164.4" y="216.5">91</text>
<text x="164.4" y="219.3">92</text>
<text x="170.6" y="218.2">IO_2_91</text>
<text x="170.6" y="221.1">IO_2_92/DIFFIO_T3N</text>
<text x="302" y="216.3">SN74AUP1T14DCK</text>
<text x="67.1" y="225">11</text>
<text x="67.1" y="227.8">13</text>
<text x="68.5" y="222.2">9</text>
<text x="82.3" y="222.2">10</text>
<text x="82.3" y="225">12</text>
<text x="82.3" y="227.8">14</text>
<text x="164.4" y="222.2">95</text>
<text x="164.4" y="225">96</text>
<text x="164.4" y="227.8">97</text>
<text x="170.6" y="223.9">IO_2_95/DIFFIO_T3P</text>
<text x="170.6" y="226.7">IO_2_96/DIFFIO_T2N</text>
<text x="67.1" y="230.6">15</text>
<text x="67.1" y="233.4">17</text>
<text x="82.3" y="230.6">16</text>
<text x="82.3" y="233.4">18</text>
<text x="164.4" y="230.6">98</text>
<text x="164.4" y="233.4">99</text>
<text x="170.6" y="229.5">IO_2_97/DIFFIO_T2P</text>
<text x="170.6" y="232.3">IO_2_98/DIFFIO_T1N</text>
<text x="67.1" y="236.3">19</text>
<text x="82.3" y="236.3">20</text>
<text x="163" y="236.3">100</text>
<text x="170.6" y="235.2">IO_2_99/DIFFIO_T1P</text>
<text x="170.6" y="238">IO_2_100</text>
<text x="73.3" y="241.9">DNI</text>
<text x="180.5" y="241.9">5M80ZT100</text>
<text x="324.3" y="253.2">Title</text>
<text x="324.3" y="261.6">Size</text>
<text x="335.5" y="261.6">Document Number</text>
<text x="417.3" y="261.6">Rev</text>
<text x="324.3" y="270.1">Date:</text>
<text x="380.6" y="270.1">Sheet</text>
<text x="403.2" y="270.1">of</text>
</g>
<g font-size="2">
<text x="45.1" y="2.1">5</text>
<text x="129.7" y="2.1">4</text>
<text x="214.3" y="2.1">3</text>
<text x="298.9" y="2.1">2</text>
<text x="383.5" y="2.1">1</text>
<text x=".7" y="38.1">D</text>
<text x="426.5" y="38.1">D</text>
<text x=".7" y="105.1">C</text>
<text x="426.5" y="105.1">C</text>
<text x=".7" y="172">B</text>
<text x="426.5" y="172">B</text>
<text x=".7" y="239">A</text>
<text x="426.5" y="239">A</text>
<text x="45.1" y="272.8">5</text>
<text x="129.7" y="272.8">4</text>
<text x="214.3" y="272.8">3</text>
<text x="298.9" y="272.8">2</text>
<text x="383.5" y="272.8">1</text>
</g>
</svg>
